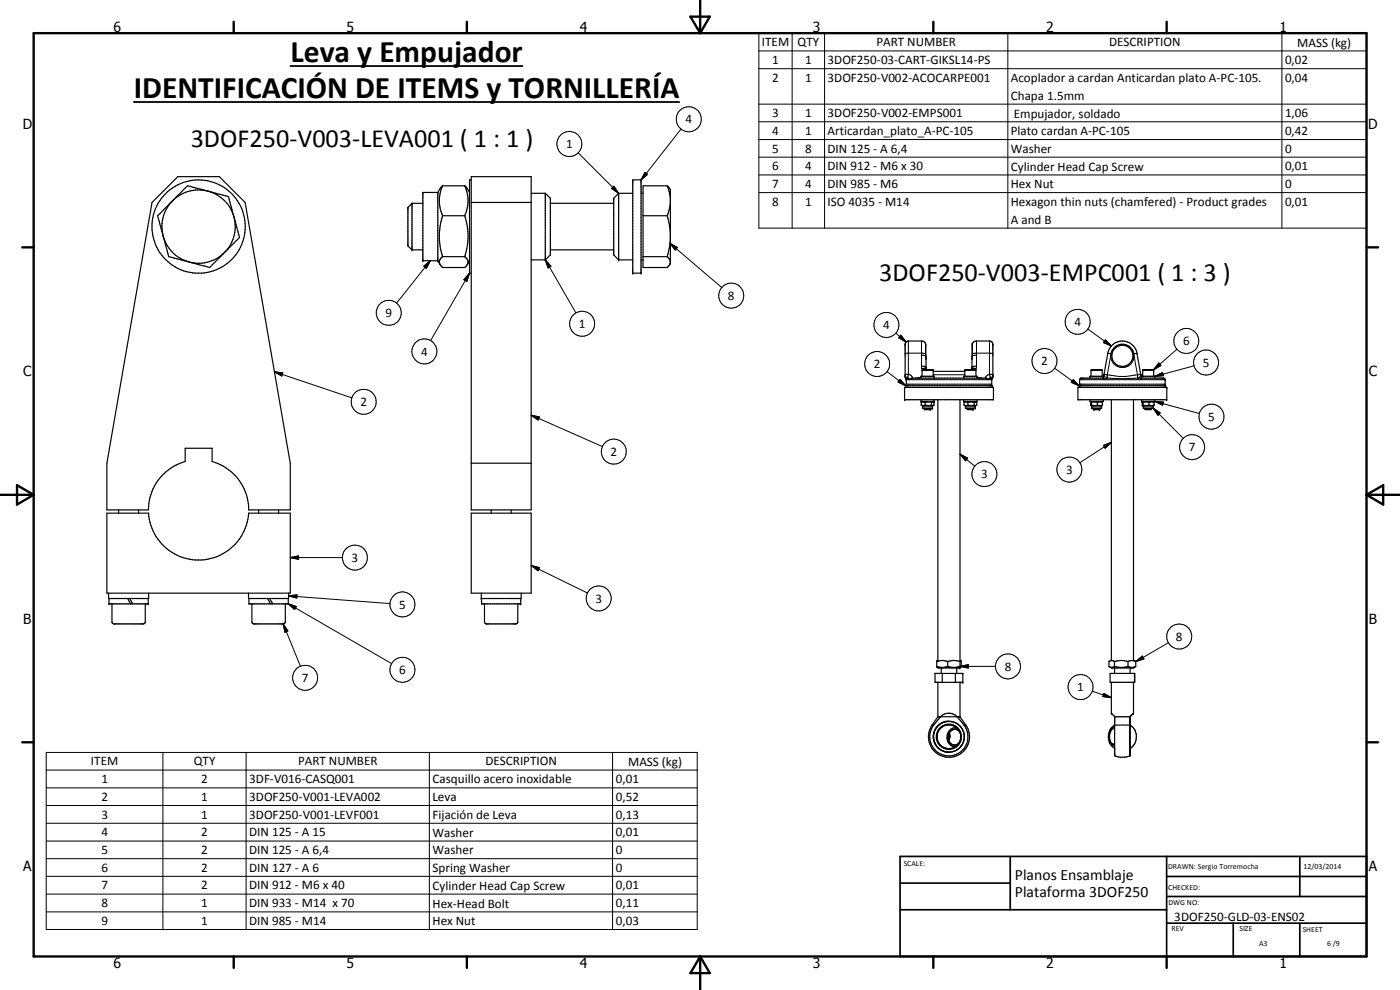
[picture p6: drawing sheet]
<svg xmlns="http://www.w3.org/2000/svg" width="420mm" height="297mm" viewBox="0 0 420 297" stroke-linecap="round" stroke-linejoin="round" font-family="sans-serif">
<g fill="none" stroke="#000" stroke-width=".35">
<path d="M52.4 59.7l-1.1 1.1M61.7 57.2l1.4 .3M61.7 57.1l-5.4-1.3-3.9 3.9M61.7 57.2a11.1 11.1 0 0 0-9.3 2.5M63.1 57.5l5.5 1.5 1.4 5.4M63.1 57.6a11.2 11.2 0 0 1 6.9 6.8M131.4 57.7h-4.5v20.5h4.5M131.4 57.7v20.5M132.8 55.8h6.7M132.8 55.8a10.7 10.7 0 0 0 0 8.9M132.8 55.8l-1.4 1.9M139.5 55.8l1.4 1.9"/>
<path d="M139.5 55.8a10.7 10.7 0 0 1 0 8.9M141.4 53h18v100h-18zM141.4 54h-.5v28h.5M159.4 58h4.2M163.6 58l1.6 1.5v17l-1.6 1.5M163.6 58v20M185.7 58h4.2M185.7 58l-1.5 1.5v17l1.5 1.5M185.7 58v20M189.9 54h2.5v28h-2.5zM192.4 58h.6M200.2 55.8h-7.2v24.5h7.2l1-1.5"/>
<path d="M200.2 55.8l1 1.2v22l-.2 .4M200.2 55.8l1 3.9M45.6 60.7l7.8-7.7h12.4l7.8 7.7 13.5 78.3v14h-12.5a15 15 0 0 0-10.9-14.5v-4h-8.1v4a15.1 15.1 0 0 0-11.1 14.5h-12.4v-14zM49 70.9l1.6 6.1 5.4 1.4M49 70.9a11.1 11.1 0 0 0 7 7.5M51.3 60.7l-4 4 1.7 6.2M51.3 60.8a11 11 0 0 0-2.3 10.1M51.8 60.2l-.5 .5M56 78.4l.8 .2M56.8 78.6l.7 .2M67.4 75.7l-4.5 4.6-6.1-1.7M67.4 75.7a11 11 0 0 1-9.9 3.1"/>
<path d="M67.9 75.2l-.5 .5M70 64.4l1.9 6.8-4 4M70.2 65.1a11.2 11.2 0 0 1-2.3 10.1M123.6 61v14M123.6 61l-1.2 1.2v11.6l1.2 1.2M123.6 75h3.3M123.6 61h3.3M131.4 78.2l.7 1.2M132.8 64.7h6.7M132.8 77h6.7M132.8 77a1.81 1.81 0 0 0-.7 2.4M132.8 64.7a19.6 19.6 0 0 0 0 12.3"/>
<path d="M139.5 77l.1 .1a1.83 1.83 0 0 1-.1 3.2h-6.7l-.7-.9M139.5 64.7a19.1 19.1 0 0 1 0 12.3M140.9 78.2l-.7 1.2M141.4 60.7h18M159.4 78h4.2M165.2 75h19M165.2 61h19M185.7 78h4.2M192.4 78h.6M193 64.7h7.2M193 77h7.2M200.2 77l1 1.4"/>
<path d="M200.2 64.7l.6 2.4 .4 3M201.2 71.6l-.4 3-.6 2.4M201.2 60.7l-.4 2.2-.6 1.8M271.5 116.2h26.6v3.7h-26.6zM271.8 116.2v-.5h26v.5M273.1 113.9l.5-.4h22.4l.5 .4M276.4 113.5v-.6h4v.6M276.4 119.9v.5h4v-.5M276.4 113.2l-1.3 .3M276.7 112.9l.1-2h3.1l.2 2M277.9 110.5v.4M277.9 110.5l-.1-7.4a1.24 1.24 0 0 0-1.2-.8h-4l-.9 .6-.1 10.1 .4 .9v1.5l.3 .3"/>
<path d="M277.9 110.5l-1.2 .2M277.9 110.5l.3 .4M280.1 111.4h9.4M281.5 119.9v78.2l-.4 .4M288.1 119.9v78.2l.2 .1M289.2 113.5v-.6h4v.6M289.2 119.9v.5h4v-.5M289.5 112.9l.1-2h3.2l.1 2M291.7 110.5l.2-7.6 .4-.4 .8-.2h3.9l.6 .2 .4 .8v9.9l-.4 .7v1.5l-.3 .3M291.7 110.5l1.2 .2M291.7 110.5l-.2 .4M291.7 110.5v.4"/>
<path d="M293.2 113.2l1.3 .3M323.5 116.2h26.7v3.7h-26.7zM323.8 116.2v-.5h26v.5M327.1 119.9v.5h4v-.5M327.4 112.9l.2-2h3.1l.1 2M331.1 113.2v-.3h-4v.6M331.2 113.1l-.3 .2M331.3 112.4l-.2 1.1M331.3 112.3l1.2-6.3a4.4 4.4 0 0 1 4.3-3.7 4.4 4.4 0 0 1 4.4 3.7l1.1 6.3M331.3 112.3v.1M331.7 113.9l-.5-.4h-6.9l-.3 .4v1.4l.3 .4M333.3 106.8a3.5 3.5 0 0 1 3.5-3.5 3.5 3.5 0 0 1 3.5 3.5"/>
<path d="M333.5 119.9v78.2l-.5 .3M340.2 119.9v78.2l.7 .4M342.3 112.3l.1 .1M342.4 112.4l.1 .8M342.5 113.1l.3 .2M342.5 113.5l.1-.6h4v.6M342.5 113.5h6.8l.4 .3v1.6l-.4 .3M342.5 113.5l-.5 .4M342.6 119.9v.5h4v-.5M342.9 112.9l.1-2h3.1l.1 2M141.4 139h18M276.5 120.7h1.2"/>
<path d="M276.5 121.5l.4 .3M276.5 121.5l.1 .1M276.5 120.7v.8M276.9 121.8v.7h3v-.7M276.9 121.8h3M276.9 120.4l-.4 .3M277.4 122.7h2M277.4 122.7l.2 .2h1.6l.2-.2M277.4 122.5v.2M277.7 121.5l-1.1 .1M277.7 121.5l.9 .2 1-.2M277.7 120.7h1.9"/>
<path d="M277.7 120.7v.8M279.4 122.5v.2M279.6 121.5l.5 .2M279.6 120.7v.8M279.9 120.4l.3 .2M280.2 120.6l-.6 .1M280.2 120.6l.1 .9-.4 .3M289.3 121.5l.6 .2 .6-.2M289.3 121.5l.4 .3M289.3 120.7h1.2M289.3 120.7v.8M289.7 121.8v.7h3v-.7"/>
<path d="M289.7 121.8h3M289.7 120.4l-.4 .3M290.2 122.7h2M290.2 122.7l.2 .2h1.6l.2-.2M290.2 122.5v.2M290.5 120.7v.8M290.5 121.5l.9 .2 1-.2M290.5 120.7h1.9M292.2 122.5v.2M292.4 121.5l.5 .2M292.4 120.7v.8M292.6 120.6h-.1"/>
<path d="M292.7 120.4l.3 .2M293 120.6l.1 .9-.4 .3M293 120.6l-.6 .1M327.4 120.6l.2 1-.2 .1M327.4 121.7h.1M327.4 120.6v1.1M327.4 121.7l.2 .1M327.6 121.5l.9 .2 .8-.2M327.6 120.7h1.7M327.6 121.8v.7h3v-.7M327.6 121.8h3M327.6 120.4l-.2 .2"/>
<path d="M328.1 122.7h2M328.1 122.7l.2 .2h1.6l.2-.2M328.1 122.5v.2M329.3 121.5l.8 .2 .8-.2M329.3 120.7h1.6M329.3 120.7v.8M330.1 122.5v.2M330.6 120.4l.3 .2v1M330.8 121.7h.1M330.8 121.7l-.2 .1M330.9 121.6l-.1 .1M342.9 120.6v1.1"/>
<path d="M342.9 120.6h.1M342.9 121.7h.1M342.9 121.7l.2 .1M343 120.6l.1 .1M343.1 121.5l.8 .2 .9-.2M343.1 120.7h1.7M343.1 121.5l-.2 .2M343.1 120.7v.8M343.1 121.8v.7h3v-.7M343.1 121.8h3M343.1 120.4l-.2 .2M343.6 122.7h2"/>
<path d="M343.6 122.7l.2 .2h1.6l.2-.2M343.6 122.5v.2M344.8 121.5l.8 .2 .8-.2M344.8 120.7h1.6M344.8 120.7v.8M345.6 122.5v.2M346.1 120.4l.2 .2M346.3 120.6h.1M346.4 121.6l-.3 .2M346.4 120.6v1M32.1 154h12.5a15 15 0 0 0 15 14.1 15 15 0 0 0 15-14.1h12.5v24h-55zM35.6 153v1"/>
<path d="M41.6 153v1M77.6 153v1M83.6 153v1M141.4 154h18v24h-18zM147.4 153v1M153.4 153v1M32.6 178v1.6h12v-1.6M32.7 179.6v1.6h11.8v-1.6M38.3 179.6l.9 1.6M38.9 179.6l.9 1.6M74.6 178v1.6h12v-1.6M74.7 179.6v1.6h11.8v-1.6"/>
<path d="M80.3 179.6l.9 1.6M80.9 179.6l1 1.6M144.4 178v1.6h12v-1.6M144.5 179.6v1.6h11.8v-1.6M33.6 181.2v5.4l.6 .6h9l.4-.4v-5.6M75.6 181.2v5.4l.6 .6 9.2-.1 .2-.5v-5.4M145.4 181.2v5.4l.6 .6 9.1-.1 .3-.3v-5.6M281.1 199.9l.4 .5h6.6l.2-.2M281.1 199.9a4.5 4.5 0 0 0 3.3 0M281.1 198.5a4.5 4.5 0 0 1 3.3 0M281.1 198.5v1.4M284.4 199.9a5.2 5.2 0 0 0 3.7 0"/>
<path d="M284.4 198.5a5.2 5.2 0 0 1 3.7 0M284.4 198.5v1.4M288.2 198.2l.3 .3v1.4l-.2 .4-.2-.3zM333.1 198.4l-.3 .1v1.4l.3 .2M333.1 198.4a1.15 1.15 0 0 1 1.4 .1M334.5 198.5v1.4M334.5 199.9a1.15 1.15 0 0 1-1.4 .2M334.5 199.9a6.3 6.3 0 0 0 4 0M334.5 198.5a6.3 6.3 0 0 1 4 0M338.5 199.9a2.32 2.32 0 0 0 2.4 0M338.5 198.5a2.32 2.32 0 0 1 2.4 0M338.5 198.5v1.4"/>
<path d="M340.9 199.9l-.8 .5h-6.5l-.6-.3M340.9 198.5v1.4M280.6 202.1h8.4v2.6h-8.4zM281.5 204.7v10.4M281.5 215.1h6.6M281.5 215.1a10.3 10.3 0 0 0-2.9 5.9 6.2 6.2 0 0 0 8 5.9 6.2 6.2 0 0 0 3.2-9.3l-1.7-2.5M281.5 219.5l-.3 1.3M281.9 218.9l-.2 .3M282.5 200.4v1.7M282.6 214.8a3.6 3.6 0 0 1 5.3 1 6.7 6.7 0 0 1 2.2 7.3 5.8 5.8 0 0 1-8.6 2.7 5.8 5.8 0 0 1-.7-9zM282.8 202.1v2.6M283.4 217.8l-1.2 .7"/>
<path d="M283.5 217.7a3.6 3.6 0 0 1 3.8 .8 3.6 3.6 0 0 1 .9 3.7M284.6 216.4a4.7 4.7 0 0 0-4.5 4.4M284.7 217.5a3.6 3.6 0 0 0-3.2 2.2 3.6 3.6 0 0 0 .6 3.8M284.9 217.5l1.3 .3M284.9 219.9a2.61 2.61 0 0 1-.2 2.3M286.5 217.9l.3 .2M286.7 218.9a2.37 2.37 0 0 0-2.2 2.1 2.37 2.37 0 0 0 1.8 2.5M286.7 202.1v2.6M287 218.3a3.6 3.6 0 0 1 .8 4.7 3.6 3.6 0 0 1-4.7 1.2M287.1 200.4v1.7M287.3 218.5a2.82 2.82 0 0 0-2.9 1.6 2.82 2.82 0 0 0 .6 3.3l.9 .5h1M288.1 204.7v10.4"/>
<path d="M333.2 202.1h7.4v2.6h-7.4zM333.5 204.7v9.3l1 1.1M333.7 218.4a4.1 4.1 0 0 0-.4 4.9l.6 .4 .6-.1M333.7 218.3l-.5 .7M334.4 218.6h.1M334.5 200.4v1.7M334.5 218.2l-.8 .2M334.5 215.1h4.6M334.5 217.6v6.9M334.5 215.1v2.5M334.5 217.6l-.8 .7M339 218v6.1"/>
<path d="M339.1 216.4h.1M339.1 216.6l-.1 .2M339.1 217.5a4.2 4.2 0 0 1 0 7.2l-.1-.6M339.1 217.6l-.1 .4M339.1 216.5h.1M339.1 215.1l.1 2.5M339.1 217.2l.1 .3-.1-.2M339.2 200.4v1.7M339.9 214.2l-.9 .9 .1 11.7M340.2 204.7v9.3l-1.1 1.1M340.5 202.1v2.6M280.1 221.3a4.7 4.7 0 0 0 7.1 3.6 4.7 4.7 0 0 0 0-7.9 4.7 4.7 0 0 0-7.1 3.6 4.7 4.7 0 0 0 4.7 5.1"/>
<path d="M281.2 221.3l.1 .4a3.4 3.4 0 0 0 2.8 2.9M282.5 223.8l.4 .3M287.6 223.2l-1.4 1.1-1.8 .3M288.1 222.4l-.2 .4M333 222.8l.5 .8 1 1M334.5 223.2l-.3 .1M334.5 224.5l.1 2.2a5.4 5.4 0 0 0 4.5 .1M339 225.3l.1 .2M339.1 225.6v.1M339.2 224.6l-.1 2.2M339.2 224.6l-.1 .3M339.2 224.6l-.1 .2"/>
<circle cx="59.6" cy="68" r="14"/>
<circle cx="336.9" cy="106.8" r="3.2"/>
<circle cx="284.8" cy="221.1" r="3.8"/>
</g>
<g fill="#000">
<circle cx="122.4" cy="62.2" r=".18"/>
<circle cx="123.6" cy="61" r=".18"/>
<circle cx="123.6" cy="75" r=".18"/>
<circle cx="126.9" cy="78.2" r=".18"/>
<circle cx="131.4" cy="78.2" r=".18"/>
<circle cx="163.6" cy="78" r=".18"/>
<circle cx="185.7" cy="78" r=".18"/>
<circle cx="140.9" cy="82" r=".18"/>
<circle cx="189.9" cy="82" r=".18"/>
<circle cx="192.4" cy="82" r=".18"/>
<circle cx="271.5" cy="116.2" r=".18"/>
<circle cx="271.5" cy="119.9" r=".18"/>
<circle cx="271.6" cy="103.3" r=".18"/>
<circle cx="271.6" cy="112.9" r=".18"/>
<circle cx="276.9" cy="110.9" r=".18"/>
<circle cx="277.9" cy="110.5" r=".18"/>
<circle cx="280.4" cy="112.9" r=".18"/>
<circle cx="289.8" cy="110.9" r=".18"/>
<circle cx="291.7" cy="110.5" r=".18"/>
<circle cx="298" cy="103.3" r=".18"/>
<circle cx="298" cy="112.9" r=".18"/>
<circle cx="331.2" cy="113.5" r=".18"/>
<circle cx="342.5" cy="113.5" r=".18"/>
<circle cx="342.6" cy="112.9" r=".18"/>
<circle cx="349.8" cy="115.7" r=".18"/>
<circle cx="350.2" cy="116.2" r=".18"/>
<circle cx="350.2" cy="119.9" r=".18"/>
<circle cx="277.4" cy="122.7" r=".18"/>
<circle cx="279.2" cy="122.9" r=".18"/>
<circle cx="279.9" cy="121.8" r=".18"/>
<circle cx="279.9" cy="122.5" r=".18"/>
<circle cx="280.4" cy="120.4" r=".18"/>
<circle cx="292" cy="122.9" r=".18"/>
<circle cx="292.7" cy="121.8" r=".18"/>
<circle cx="292.7" cy="122.5" r=".18"/>
<circle cx="327.4" cy="120.6" r=".18"/>
<circle cx="328.1" cy="122.7" r=".18"/>
<circle cx="328.3" cy="122.9" r=".18"/>
<circle cx="329.9" cy="122.9" r=".18"/>
<circle cx="330.1" cy="122.7" r=".18"/>
<circle cx="342.6" cy="120.4" r=".18"/>
<circle cx="342.9" cy="120.6" r=".18"/>
<circle cx="343" cy="121.7" r=".18"/>
<circle cx="144.4" cy="179.6" r=".18"/>
<circle cx="32.7" cy="181.2" r=".18"/>
<circle cx="44.5" cy="181.2" r=".18"/>
<circle cx="85" cy="187.2" r=".18"/>
<circle cx="156.3" cy="181.2" r=".18"/>
<circle cx="288.1" cy="200.4" r=".18"/>
<circle cx="288.1" cy="215.1" r=".18"/>
<circle cx="289" cy="204.7" r=".18"/>
<circle cx="289" cy="202.1" r=".18"/>
<circle cx="333.5" cy="214" r=".18"/>
<circle cx="339.1" cy="217.3" r=".18"/>
<circle cx="339.1" cy="217.5" r=".18"/>
<circle cx="340.2" cy="214" r=".18"/>
<circle cx="339.1" cy="224.8" r=".18"/>
</g>
<g fill="none" stroke="#000" stroke-width=".3">
<path d="M227.7 9.9h182.4v58.6h-182.4zM227.7 15.3h182.4M237.7 9.9v58.6M247.5 9.9v58.6M302.5 9.9v58.6M384.7 9.9v58.6M204.4 38.7l-12 15.3M227.7 20.6h182.4M227.7 31.2h182.4M227.7 36.5h182.4M173.5 45.8l12.2 12.2M183.5 56.6l.7-.7 1.5 2.1z"/>
<path d="M184.2 55.9l1.5 2.1-2.2-1.4zM193.6 51.7l.7 .6-1.9 1.7zM227.7 41.9h182.4M227.7 47.2h182.4M227.7 52.5h182.4M227.7 57.8h182.4M127.2 79.9l1.9-1.7-1.1 2.3zM129.1 78.2l-10.1 12.7M163.6 78l1.7 1.9-.8 .5zM163.6 78l9.2 15.9M201.1 73l2.2 1.3-.7 .7zM201.1 73l15.5 13.3"/>
<path d="M140.9 82l-.8 2.4-.9-.5zM140.9 82l-11.7 20.2M268.8 99.9l3.1 2.7M326.5 98.7l7 5.1M82.4 111.5l2.5 .4-.3 .9zM82.4 111.5l23.2 7.9M266.2 111.5l5.6 4.2M270.1 113.8l1.7 1.9-2.3-1.1zM270.4 100.6l1.5 2-2.2-1.3zM271.6 106.2l.8-.2h4.4l1 .2M271.9 113.6h.1M272 113.9h.1"/>
<path d="M272 115.3h.1M272 113.9h25.6M272 115.3h25.6M272.4 113.5l-.5 .1M272.4 113.5l.7 .4M272.6 112.3l-1 .2 .4 .8 .4 .2M272.6 102.3v10M272.6 112.3l.8 .4 .5 .8M272.6 112.3l-.2 1.2M276.6 102.3v7.8l.2 .9M276.6 109.9l1.3 .2M276.6 106.6l1.2 .2"/>
<path d="M276.7 111.1h3.4M277.8 103.1v3.7M277.8 106.8h.1M277.8 106.8l.1 1M280.1 112.4h9.4M289.5 111.1h3.4M291.7 106.8h.1M291.8 103.1v3.7M291.8 106.8l-.1 1M291.8 106.1l5.4-.1 .8 .2M293.1 102.3v7.6M293.1 109.9l-.3 1.1"/>
<path d="M293.1 109.9l-1.4 .2M293.1 106.6l-1.3 .2M297 102.3v10M297 112.3l-.8 .4-.5 .8M297 112.3l.8 .1a.69 .69 0 0 1 0 .7 .69 .69 0 0 1-.6 .4M297 112.3l.2 1.1M297.2 113.5l.6 .1M297.2 113.4v.1M297.2 113.5l-.7 .4M297.6 113.9h.1M297.7 113.6h.1M316.5 110.5l7.3 5.2"/>
<path d="M322.1 113.9l1.7 1.8-2.3-1zM324 113.9h25.7M324 115.3h25.7M327.4 111.1h3.4M331.8 102l1.7 1.8-2.3-1zM332.3 113.5l3.9 .1 5.2-.1M332.3 113.5l-.6 .4M332.3 112.5l-1-.2 .3 .9 .7 .3M332.3 112.5l1-5.7a3.5 3.5 0 0 0 3.5 3.5 3.5 3.5 0 0 0 3.5-3.5l1.1 5.7M332.3 112.5h.6a17.7 17.7 0 0 0 7.4 .1l1.1-.1M332.3 112.5v1M332.5 106l.9 .2"/>
<path d="M341.2 106h.1M341.2 106l-.9 .2M341.4 112.5v1M341.4 113.5l.6 .4M342.3 112.3h.1M342.3 112.3l-.9 .2M342.3 112.3l-.2 .9-.7 .3M342.9 111.1h.1M342.9 111.1h3.3M346.2 111.1h.1M346.6 112.9l2.3-1.1 .3 .9zM347.8 108.9l.6 .8-2.2 1.3z"/>
<path d="M349.7 113.9h.1M349.7 115.3h.1M353.2 104.8l-7 6.2M358.3 109.8l-11.7 3.1M159.4 124.6l2.5 .5-.4 .9zM159.4 124.6l21.4 9.4M288.1 136.3l2.3 1.2-.6 .8zM288.1 136.3l4.5 3.6M331.2 133.6l2.3-.9-1.8 1.8zM333.5 132.7l-9.4 6.2M346.1 122.5l2.1 1.4-.7 .7zM346.1 122.5l9 9"/>
<path d="M346.6 120.4l2.6 .2-.3 1zM346.6 120.4l13.4 3.7M86.6 178.8l2.5-.3v1zM86.6 178.8l30.4 2.3M87.1 167.3l2.5-.5v1zM87.1 167.3h15.7M159.4 169.7l2.5 .6-.5 .9zM159.4 169.7l16.9 8.2M85 187.2l1.4 2.1-.9 .4zM85 187.2l5.2 12.7M86.5 181.2l2.4 .8-.5 .9zM86.5 181.2l31 17.9"/>
<path d="M288.1 199.9l2.5-.5v1zM288.1 199.9h10.7M340.9 198.5l1.9-1.7 .5 .9zM350.7 192.8l-9.8 5.7M279.7 217.6h.5M284.9 219.9l.2 1.3-.4 1M286.7 218.9l.9 .3 .6 .8M287.9 219.3a2.12 2.12 0 0 0-2.5-.1 2.12 2.12 0 0 0-.8 2.4 1.92 1.92 0 0 0 1 1.8 1.92 1.92 0 0 0 2-.2M289.3 217.6h.5M289.8 217.6h.1M327.8 207.4l5.7 1.9M331.3 208.1l2.2 1.2-2.5-.3z"/>
<path d="M334.4 218.6a1.72 1.72 0 0 0-1.4 1.9v1.1a1.65 1.65 0 0 0 1.2 1.7M334.5 218.5a1.54 1.54 0 0 0-1.6 1.6 2.63 2.63 0 0 0 1.2 3.3l.4-.1M334.5 217.6h4.5M339.2 217.5l-.1-1v9.1M13.9 225.8h195.3v53.1h-195.3zM13.9 231.1h195.3M13.9 236.4h195.3M48.9 225.8v53.1M73.9 225.8v53.1M128.9 225.8v53.1M183.8 225.8v53.1M288 222.6l-.9 .8-.8 .1"/>
<path d="M339.1 225.6h.1M339.2 224.6l-.1 1M13.9 241.7h195.3M13.9 247h195.3M13.9 252.3h195.3M13.9 257.6h195.3M13.9 262.9h195.3M13.9 268.3h195.3M13.9 273.6h195.3"/>
<circle cx="206.7" cy="35.8" r="3.8"/>
<circle cx="170.9" cy="43.2" r="3.7"/>
<circle cx="116.7" cy="93.9" r="3.7"/>
<circle cx="174.7" cy="97.1" r="3.8"/>
<circle cx="219.5" cy="88.7" r="3.7"/>
<circle cx="266" cy="97.5" r="3.8"/>
<circle cx="323.4" cy="96.6" r="3.8"/>
<circle cx="127.4" cy="105.4" r="3.8"/>
<circle cx="263.2" cy="109.2" r="3.7"/>
<circle cx="313.5" cy="108.3" r="3.8"/>
<circle cx="356" cy="102.3" r="3.7"/>
<circle cx="362" cy="108.8" r="3.7"/>
<circle cx="109.2" cy="120.5" r="3.8"/>
<circle cx="184.2" cy="135.5" r="3.8"/>
<circle cx="357.8" cy="134.2" r="3.7"/>
<circle cx="363.6" cy="125" r="3.7"/>
<circle cx="295.4" cy="142.2" r="3.7"/>
<circle cx="320.9" cy="140.9" r="3.8"/>
<circle cx="106.5" cy="167.3" r="3.7"/>
<circle cx="179.7" cy="179.5" r="3.8"/>
<circle cx="120.8" cy="181.4" r="3.7"/>
<circle cx="302.5" cy="199.9" r="3.7"/>
<circle cx="353.9" cy="191" r="3.8"/>
<circle cx="91.6" cy="203.4" r="3.7"/>
<circle cx="120.8" cy="201" r="3.8"/>
<circle cx="324.3" cy="206.2" r="3.7"/>
<circle cx="284.8" cy="221.1" r="4.6"/>
</g>
<g fill="none" stroke="#000" stroke-width=".71">
<path d="M10.1 9.9h400v277.1h-400zM70.1 6.5v3.4M140.1 6.5v3.4M207.2 5h5.8l-2.9 4.9zM210.1 0v9.9M280.1 6.5v3.4M350.1 6.5v3.4M6.7 74.2h3.4M410.1 74.2h3.5M.1 148.5h10M5.1 145.6l5 2.9-5 2.9zM410.1 148.5h10"/>
<path d="M410.1 148.5l5-2.9v5.8zM6.7 222.7h3.4M410.1 222.7h3.5M70.1 287v3.4M140.1 287v3.4M210.1 287v10M210.1 287l2.9 5h-5.8zM280.1 287v3.4M350.1 287v3.4"/>
</g>
<path d="M270.1 257h140v30h-140zM303.2 257v16M350.1 257v30M390.1 257v12M270.1 265h33.1M270.1 273h80M350.1 277h60M350.1 269h60M350.1 263h60M370.1 277v10M390.1 277v10" fill="none" stroke="#000" stroke-width=".51"/>
<g fill="#000">
<path d="M184.2 55.9l1.5 2.1-2.2-1.4zM193.6 51.7l.7 .6-1.9 1.7zM163.6 78l1.7 1.9-.8 .5zM201.1 73l2.2 1.3-.7 .7zM127.2 79.9l1.9-1.7-1.1 2.3zM140.9 82l-.8 2.4-.9-.5zM82.4 111.5l2.5 .4-.3 .9zM270.1 113.8l1.7 1.9-2.3-1.1zM270.4 100.6l1.5 2-2.2-1.3zM322.1 113.9l1.7 1.8-2.3-1zM331.8 102l1.7 1.8-2.3-1zM347.8 108.9l.6 .8-2.2 1.3z"/>
<path d="M346.6 112.9l2.3-1.1 .3 .9zM159.4 124.6l2.5 .5-.4 .9zM288.1 136.3l2.3 1.2-.6 .8zM331.2 133.6l2.3-.9-1.8 1.8zM346.1 122.5l2.1 1.4-.7 .7zM346.6 120.4l2.6 .2-.3 1zM86.6 178.8l2.5-.3v1zM87.1 167.3l2.5-.5v1zM159.4 169.7l2.5 .6-.5 .9zM85 187.2l1.4 2.1-.9 .4zM86.5 181.2l2.4 .8-.5 .9zM288.1 199.9l2.5-.5v1z"/>
<path d="M340.9 198.5l1.9-1.7 .5 .9zM331.3 208.1l2.2 1.2-2.5-.3z"/>
</g>
<path d="M87.2 19.8h69.6M40.2 30.6h163.7" fill="none" stroke="#000" stroke-width=".53"/>
<g font-size="9.4">
<text x="87.2" y="18.5">Leva y Empujador</text>
<text x="40.2" y="29.3">IDENTIFICACIÓN DE ITEMS y TORNILLERÍA</text>
</g>
<g font-size="7.9">
<text x="57.2" y="44.2">3DOF250-V003-LEVA001 ( 1 : 1 )</text>
<text x="263.9" y="84.2">3DOF250-V003-EMPC001 ( 1 : 3 )</text>
</g>
<g font-size="4.7">
<text x="304.6" y="263.9">Planos Ensamblaje</text>
<text x="304.6" y="269.3">Plataforma 3DOF250</text>
</g>
<g font-size="4.2">
<text x="34" y="9.6">6</text>
<text x="104" y="9.6">5</text>
<text x="174" y="9.6">4</text>
<text x="244" y="9.6">3</text>
<text x="314" y="9.6">2</text>
<text x="384" y="9.6">1</text>
<text x="6.8" y="38.7">D</text>
<text x="410.6" y="38.7">D</text>
<text x="7" y="112.9">C</text>
<text x="410.8" y="112.9">C</text>
<text x="7" y="187.1">B</text>
<text x="410.8" y="187.1">B</text>
<text x="7" y="261.4">A</text>
<text x="410.8" y="261.4">A</text>
<text x="34" y="290.4">6</text>
<text x="104" y="290.4">5</text>
<text x="174" y="290.4">4</text>
<text x="244" y="290.4">3</text>
<text x="314" y="290.4">2</text>
<text x="384" y="290.4">1</text>
</g>
<g font-size="3.9">
<text x="228.6" y="13.9">ITEM</text>
<text x="239.3" y="13.9">QTY</text>
<text x="263" y="13.9">PART NUMBER</text>
<text x="332.9" y="13.9">DESCRIPTION</text>
<text x="389.3" y="14">MASS (kg)</text>
<text x="231.8" y="19.2">1</text>
<text x="241.6" y="19.2">1</text>
<text x="248.4" y="19.2">3DOF250-03-CART-GIKSL14-PS</text>
<text x="385.6" y="19.2">0,02</text>
<text x="231.8" y="24.6">2</text>
<text x="241.6" y="24.6">1</text>
<text x="248.4" y="24.6">3DOF250-V002-ACOCARPE001</text>
<text x="303.3" y="24.6">Acoplador a cardan Anticardan plato A-PC-105.</text>
<text x="303.3" y="29.9">Chapa 1.5mm</text>
<text x="385.6" y="24.6">0,04</text>
<text x="231.8" y="35.2">3</text>
<text x="241.6" y="35.2">1</text>
<text x="248.4" y="35.2">3DOF250-V002-EMPS001</text>
<text x="304.2" y="35.3">Empujador, soldado</text>
<text x="385.6" y="35.2">1,06</text>
<text x="205.7" y="37">4</text>
<text x="231.8" y="40.5">4</text>
<text x="241.6" y="40.5">1</text>
<text x="248.4" y="40.6">Articardan_plato_A-PC-105</text>
<text x="303.3" y="40.6">Plato cardan A-PC-105</text>
<text x="385.6" y="40.5">0,42</text>
<text x="169.9" y="44.5">1</text>
<text x="231.8" y="45.8">5</text>
<text x="241.6" y="45.8">8</text>
<text x="248.4" y="45.8">DIN 125 - A 6,4</text>
<text x="303.3" y="45.9">Washer</text>
<text x="385.6" y="45.8">0</text>
<text x="231.8" y="51.1">6</text>
<text x="241.6" y="51.1">4</text>
<text x="248.4" y="51.1">DIN 912 - M6 x 30</text>
<text x="303.3" y="51.2">Cylinder Head Cap Screw</text>
<text x="385.6" y="51.1">0,01</text>
<text x="231.8" y="56.4">7</text>
<text x="241.6" y="56.4">4</text>
<text x="248.4" y="56.4">DIN 985 - M6</text>
<text x="303.3" y="56.4">Hex Nut</text>
<text x="385.6" y="56.4">0</text>
<text x="231.8" y="61.8">8</text>
<text x="241.6" y="61.8">1</text>
<text x="248.4" y="61.8">ISO 4035 - M14</text>
<text x="303.3" y="61.8">Hexagon thin nuts (chamfered) - Product grades</text>
<text x="385.6" y="61.8">0,01</text>
<text x="303.3" y="67.1">A and B</text>
<text x="115.7" y="95.2">9</text>
<text x="218.5" y="90">8</text>
<text x="173.7" y="98.4">1</text>
<text x="265" y="98.8">4</text>
<text x="322.4" y="97.8">4</text>
<text x="126.4" y="106.7">4</text>
<text x="355" y="103.6">6</text>
<text x="262.2" y="110.5">2</text>
<text x="312.5" y="109.6">2</text>
<text x="361" y="110.1">5</text>
<text x="108.2" y="121.8">2</text>
<text x="362.6" y="126.3">5</text>
<text x="183.2" y="136.8">2</text>
<text x="356.8" y="135.4">7</text>
<text x="294.5" y="143.6">3</text>
<text x="319.9" y="142.2">3</text>
<text x="105.5" y="168.6">3</text>
<text x="119.8" y="182.6">5</text>
<text x="178.7" y="180.8">3</text>
<text x="352.9" y="192.3">8</text>
<text x="119.8" y="202.2">6</text>
<text x="301.5" y="201.2">8</text>
<text x="90.6" y="204.6">7</text>
<text x="323.3" y="207.4">1</text>
<text x="27.3" y="229.7">ITEM</text>
<text x="58.2" y="229.7">QTY</text>
<text x="89.4" y="229.7">PART NUMBER</text>
<text x="145.7" y="229.7">DESCRIPTION</text>
<text x="188.5" y="229.8">MASS (kg)</text>
<text x="30.4" y="235">1</text>
<text x="60.4" y="235">2</text>
<text x="74.8" y="235">3DF-V016-CASQ001</text>
<text x="129.8" y="235.1">Casquillo acero inoxidable</text>
<text x="184.8" y="235">0,01</text>
<text x="30.4" y="240.3">2</text>
<text x="30.4" y="245.6">3</text>
<text x="60.4" y="240.3">1</text>
<text x="60.4" y="245.6">1</text>
<text x="74.8" y="240.3">3DOF250-V001-LEVA002</text>
<text x="74.8" y="245.6">3DOF250-V001-LEVF001</text>
<text x="129.8" y="240.3">Leva</text>
<text x="129.8" y="245.7">Fijación de Leva</text>
<text x="184.8" y="240.3">0,52</text>
<text x="184.8" y="245.6">0,13</text>
<text x="30.4" y="251">4</text>
<text x="60.4" y="251">2</text>
<text x="74.8" y="251">DIN 125 - A 15</text>
<text x="129.8" y="251">Washer</text>
<text x="184.8" y="251">0,01</text>
<text x="30.4" y="256.2">5</text>
<text x="60.4" y="256.3">2</text>
<text x="74.8" y="256.3">DIN 125 - A 6,4</text>
<text x="129.8" y="256.3">Washer</text>
<text x="184.8" y="256.3">0</text>
<text x="30.4" y="261.6">6</text>
<text x="60.4" y="261.6">2</text>
<text x="74.8" y="261.6">DIN 127 - A 6</text>
<text x="129.8" y="261.7">Spring Washer</text>
<text x="184.8" y="261.6">0</text>
<text x="30.4" y="266.9">7</text>
<text x="60.4" y="266.9">2</text>
<text x="74.8" y="266.9">DIN 912 - M6 x 40</text>
<text x="129.8" y="267">Cylinder Head Cap Screw</text>
<text x="184.8" y="266.9">0,01</text>
<text x="30.4" y="272.2">8</text>
<text x="60.4" y="272.2">1</text>
<text x="74.8" y="272.2">DIN 933 - M14 x 70</text>
<text x="129.8" y="272.3">Hex-Head Bolt</text>
<text x="184.8" y="272.2">0,11</text>
<text x="30.4" y="277.5">9</text>
<text x="60.4" y="277.5">1</text>
<text x="74.8" y="277.5">DIN 985 - M14</text>
<text x="129.8" y="277.5">Hex Nut</text>
<text x="184.8" y="277.5">0,03</text>
<text x="352.4" y="276.3">3DOF250-GLD-03-ENS02</text>
</g>
<g font-size="2.4">
<text x="271.2" y="259.7">SCALE:</text>
<text x="350.6" y="260.8">DRAWN: Sergio Torremocha</text>
<text x="391.2" y="260.6">12/03/2014</text>
<text x="350.6" y="267">CHECKED:</text>
<text x="350.6" y="271.4">DWG NO:</text>
<text x="351.6" y="279.3">REV</text>
<text x="372" y="279.4">SIZE</text>
<text x="391" y="279.6">SHEET</text>
<text x="377.9" y="283.8">A3</text>
<text x="398.3" y="283.8">6 /9</text>
</g>
</svg>
